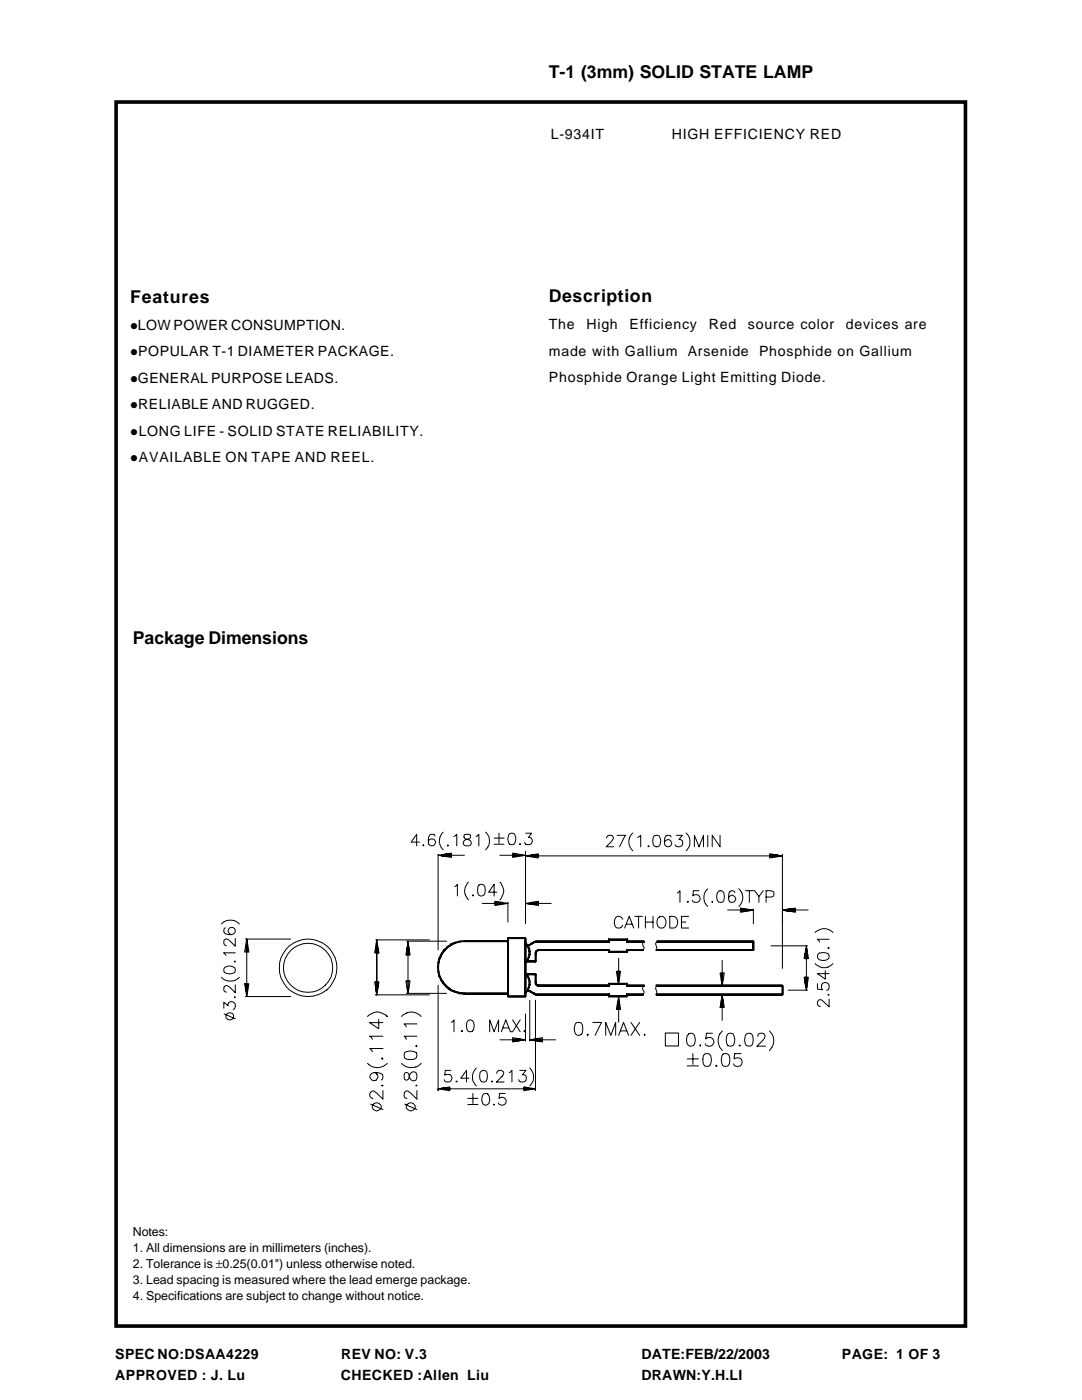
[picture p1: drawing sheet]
<svg xmlns="http://www.w3.org/2000/svg" width="216mm" height="279mm" viewBox="0 0 216 279" stroke-linecap="round" stroke-linejoin="round" font-family="sans-serif">
<path d="M23.2 20.4h169.4v244.2h-169.4z" fill="none" stroke="#000" stroke-width=".72" stroke-linecap="butt"/>
<path d="M35.5 154.5h149.7v76.6h-149.7z" fill="#fff" stroke="#fff" stroke-width=".2"/>
<g fill="none" stroke="#000" stroke-width=".2">
<path d="M83.7 168.1h-1.7l1.1-1.6v2.3M84.5 168.6l.1 .1-.1 .1zM86.8 166.8a.71 .71 0 0 0-1-.2l-.2 .4-.1 1.1M87.5 170.7l2.6-.4v.8l-2.6-.4-.1-.2v19.1M88.4 166.1a2.39 2.39 0 0 0 0 3.5M89.2 168.7h.3l-.1 .1zM90.1 170.4l-2 .2M90.6 167l.5-.5v2.3M90.7 176.9l.6-.4v2.3M92.7 170.7l-2.6 .1v-.2h-2v.2h2v.1l-2-.1M92.7 166.6a.59 .59 0 0 0 .2 .8 .85 .85 0 0 1 .9 .3 .85 .85 0 0 1 .1 .9 .84 .84 0 0 1-.9 .2 .84 .84 0 0 1-.5-.7 1.09 1.09 0 0 1 1.1-.7 .56 .56 0 0 0 .2-.8zM93.5 176.1a2.38 2.38 0 0 0 0 3.5"/>
<path d="M94.4 178.6l.1 .1-.1 .1zM95 167l.5-.5v2.3M95.6 176.6a.77 .77 0 0 1 1.1 .3 2.03 2.03 0 0 1-.2 1.8 .72 .72 0 0 1-1.1-.3 2.14 2.14 0 0 1 .2-1.8zM96.9 166.1a2.39 2.39 0 0 1 0 3.5M98.6 168.5h2M98.6 167.3h2M99.1 178.1h-1.6l1.1-1.6v2.3M99.6 166.3v2M99.7 176.1a2.38 2.38 0 0 1 0 3.5M99.7 170.7h2.6M101.7 166.4a.8 .8 0 0 1 1.1 .3 1.85 1.85 0 0 1-.2 1.8 .8 .8 0 0 1-1.1-.4 1.85 1.85 0 0 1 .2-1.7zM103.1 170.4h-.8v.2h2"/>
<path d="M103.8 168.4v.2l-.1-.1zM104.4 170.8h-2.1v.1h1M104.9 169.9v14.1v-3.9v.2l1 .2h1.5v-.2h2.6M104.9 170.7l-2.6-.4v.8l2.6-.4v-.2v13.9M104.9 166.3h1.2l-.6 .8a.74 .74 0 0 1 .7 .9 .74 .74 0 0 1-1 .6l-.3-.1-.3-.4M105.7 170.9h1.7v-.1h46.2v.1h1.7M106.1 170.6h1.3v.2h-2.5l2.5 .4v-.8l-2.5 .4M121 167.2l.5-.5 .7 .1a.51 .51 0 0 1 .1 .8l-1.4 1.4h1.6M123.1 166.7h1.7l-1.2 2.3M126.3 166.2a2.34 2.34 0 0 0 0 3.6M127.3 167.1l.5-.4v2.3M129.3 168.9h.2l-.1 .1z"/>
<path d="M130.6 166.8a.83 .83 0 0 1 1.1 .3 1.78 1.78 0 0 1-.2 1.8 .79 .79 0 0 1-1.2-.3 2.21 2.21 0 0 1 .3-1.8zM133.9 167a.72 .72 0 0 0-1-.2l-.2 .3-.1 1.1M135 166.7h1.1l-.6 .9a.74 .74 0 0 1 .7 .8 .74 .74 0 0 1-.9 .6l-.5-.2-.1-.2M135.2 178.2l.5-.4v2.3M136.9 166.2a2.43 2.43 0 0 1 0 3.6M138.6 169v-2.3l.9 2.3 .9-2.3v2.3M139.5 177.8h-1.2v1a.82 .82 0 0 1 1.2 0 .82 .82 0 0 1-.2 1.2 .82 .82 0 0 1-1.2-.3M141.2 177.4a2.38 2.38 0 0 0 0 3.5M141.2 166.7v2.3M142.1 179.9v.2zM143.3 177.9a.67 .67 0 0 1 1.1 .3 2.21 2.21 0 0 1-.2 1.8 .8 .8 0 0 1-1.1-.3 1.78 1.78 0 0 1 .2-1.8zM143.7 166.7v2.3l-1.6-2.3v2.3"/>
<path d="M146.6 178.1v-.2a.67 .67 0 0 0-1.1 .3 1.91 1.91 0 0 0 .2 1.8 .73 .73 0 0 0 1-.3 .73 .73 0 0 0-.4-1 .73 .73 0 0 0-.9 .6M147.4 177.4a2.3 2.3 0 0 1 0 3.5M148.8 177.8h1.8l.8 1.1v1.2M149.5 177.8v2.3M152.3 177.8l-.9 1.1M152.9 179l1.3-.1a.63 .63 0 0 0 0-1l-.3-.1h-1v2.3M155.9 170.8h-2.3v-.2h1.3l1.2 .2-2.5-.4v.8l2.5-.4v-.2v22.7M44.2 195a2.43 2.43 0 0 0 3.6 0M44.2 184.4a2.43 2.43 0 0 1 3.6 0M44.7 193.2a1.63 1.63 0 0 1 2.2 0 .76 .76 0 0 1-.4 1 2 2 0 0 1-1.8-.1zM45 185.2a.75 .75 0 0 0-.3 .9 1.33 1.33 0 0 0 2.2-.3 .73 .73 0 0 0-.6-.7 .73 .73 0 0 0-.8 .7 .73 .73 0 0 0 .7 .7M46.9 198.9v.2z"/>
<path d="M46.9 191.8v.2zM46.9 196.6v1.5l-1.1-1.1-.5-.3-.4 .1-.2 .3v.7l.5 .2M46.9 187.3v1.5l-1.4-1.3a.51 .51 0 0 0-.5-.1 .51 .51 0 0 0-.3 .4v.7l.5 .2M46.9 190.2h-2.2l.4 .5M48.8 196.3l.4 2.6 .5-2.6h-.9h.3v1.5l.3 .1v-1.6h-.2v2.6h-.1h8.9M49.2 187.4l.5 2.6h-.9l.4-2.6h-.1h8.9M49.4 188.4v1.6h-.2v-2.6l.2 1-.3 .2v1.4h.1v6.3M74.9 189.1v1.1h.2v-2.1l.2 .1v2M75 187.6h10.7M75.2 198.5l.4-2.5h-.8l.4 2.5h-.2h10.7M75.2 196.3v-6.5v6.5M75.3 198l.1-2h-.3h.2v2h-.2v-2h-.2l.2 2"/>
<path d="M75.4 189.3v.9h-.1h.3l-.4-2.6-.4 2.6h.8M81.2 197.2v-1.5h.4v1.6M81.6 189.1v1.5h-.2v7.7l.4-2.6h-.8l.4 2.6-.2-.1h7.9M87.3 193.1h.2l.1 .8-.2 .1zM87.4 196.6v21v-.3l2.3 .4v-.8l-2.3 .4 1.5-.2h.8v.2h-2M87.5 193.9v.6l.2-.2-.1 .6 .2-.1-.2-.9-.2 .1 .2 .9 .4 .8 .2-.1-.4-.8-.2 .1h.3v.6l.2-.2-.1 .4 .5 .8 .2-.2-.5-.7-.2 .1h.2l.2 .6 .8 .8 .2-.1-.7-.7-.2 .2 .1-.3M87.8 191.3l-.2-.1-.2 .9 .2 .1 .2-.9h-.1v.5l-.2-.2 .1 .6-.2-.1-.1 1h.2l.1-.9M88.5 189.6h.4l-.2 .1 .7-.6-.2-.1 .2 .1 .6-.5-.1-.2 .1 .2 .9-.3-.1-.3 .1 .3 .8-.3v-.2v.2l.9-.1v-.2a5.2 5.2 0 0 0-4.1 1.9l.2 .1-.2-.1-.5 .8 .2 .1 .5-.8h-.1l-.2 .5v-.4l-.2 .7-.2-.1-.4 .8 .2 .1 .4-.8-.1-.1-.2 .8v-.6M88.7 196.6h.3l.2 .2h-.3l.1 .2h.4l-.2 .1h.4l.3 .2h-.4l.2 .2h.3l-.6-.5-.2 .1 .7 .6 .1-.2-.1 .2h.6l.4 .2h-.6M88.7 189.4l.5-.1-.2 .1zM89.1 187.8h-7.9l.2 .2v2.6h-.2v-1.5h.4l-.2-1.1 .4 2.6h-.8l.4-2.6M89.4 188.9l.5-.2z"/>
<path d="M90.9 197.9l-.9-.4-.1 .2 .9 .3 .1-.1-.1 .1 .9 .1-.8-.2-.1 .1 .9 .3v-.2v.2l.9 .1v-.2l-.9-.1v.1h.9v.2h8.7h-8.7v-.2h8.7v.2v-.2h-8.7M92.6 187.8h-.9v.2h-.7l-.9 .3h.5M96.2 180.3h5.1l-2.5-.4v.8l2.5-.4M100.2 180.1h-1.4v.4h1.5M101.3 187.9v-.2h-8.7v.2h8.7h-8.7v-.2h8.7v-.6h3.6l-.2 .1v11.6h.2v-11.6h-.2v11.6h.2v-11.7h-3.6v.2h3.6l-3.6-.1v11.6h.2v-11.6h-.2v11.6M101.3 180.1v3.9M104.7 198l.5-.1-.2 .1zM104.9 198.8h-3.6v.1l3.6 .1h-3.6v-.2h3.6v.2M104.9 188.5v-.3l.2 .5 .2-.1-.1 .2-.5-.5 .2-.2 .4 .5v.4l.2-.1v.4l.2-.1-.3 .1-.2-.5 .1-.2 .4 .6 .1 .6h-.3h.3v.7h-.3l-.1-1.2 .3-.1v1.8h-.3l.1-.5h.3l-.2 .6-.2-.1 .1 .4-.2-.1v.3h-.1l.2-.6 .2 .1-.3 .6-.2-.1v.3l-.2 .3-.2-.2 .5-.4 .1 .1-.4 .5 .2-.6M104.9 194.2v.4l2-.1h-1.9v-.2v.2v-.2h1.9l-.1 2h.2v-.3h-.2v-1.6h.2v1.6h-.2v.3l.2 .3 .1-.2-.1-.1h-.2l.3 .1-.1 .2h.4l-.1 .2h.3v-.2h-.2l-.1 .2 .1-.2-.3-.2-.1 .2 .6 .2v-.2h-.2M105.7 199.6v8.1v-.2l2.5-.4v.8l-2.5-.4 1.2 .2h1.3v-.1h-2.2M105.8 196.5h-.3l-.1 .6h.2h-.2l-.2 .5 .1 .1-.1-.1-.5 .4 .2 .2a3.2 3.2 0 0 0 .9-2.3h-.3v.6h.3h-.1v.5l-.2 .1v.4h-.2l1.6 .9-.1 .2-1.6-.9 .1-.4v.4h.4l.3 .2h-.4l.8 .1 .3 .2h-.5l.3 .2h.4"/>
<path d="M106 180.1h1.4v.2h-2.5l2.5 .4v-.8l-2.5 .4M106.5 188h.3M106.8 199.6v18v-.3l-2.3-.4v.8l2.3-.4h-2.3v-.2h.9M106.9 194.3l-2-.1 .2 .6 .2-.1-.1 .1-.5-.4 .2-.2 .4 .5v.4l.2-.2v.4h.2h-.3l-.2-.5 .1-.1 .4 .6 .1 .6h-.3l-.1-.6h.3v1.2M106.9 188l-1.6 .9-.1-.2 1.6-.9 .1 .2-.3 .2-.8 .1h.4l-.3 .3-.7 .1h.5M107 189.7l-.2 .3 .2 .1 .1-.2-.1-.2v.6v-.2l-.2-.1v.3h.2h-.2v1.6h.2v-1.6l-.1 1.7v-.2h-1.9v.2h1.9l-1.9-.1v-.1h1.9M107.6 189.6h-.3l.1 .1-.3 .2-.1-.2 .3-.1 .1 .1-.1-.1 .3-.1v.2h-.2M121.4 196.3v.3l.2-.1h3.4l.2-.2h-3.8h3.8l-.2 .2v.2h.2h-.1v-.3h-3.5l-.2-.1 .2 .2v.3l-.2-.2h-13.8v.2h14h-14v-.2h13.8l.2 .2v-.3l-.2-.2 .2 .5v-.3M121.5 187.5l3.7-.1v.4l-.2 .2h3.5h-3.5l.2-.2h3.3v.2v-.2h-3.3l-.2 .2M121.6 189.9v-.4v.4M121.6 198.4v.3h3.5v.1h.1h-.2v-.4h3.3v.2v-.2h-3.3v.4h.2v-.2l-.2-.2 .2 .2h3.1h-3.1l-.1-.2v.4h.1v-.3h-.2l.1 .4v-.2l-3.5 .1-.2 .1 .2-.2-.2 .2h3.7h-3.7v-.3l.1 .3 .1-.2v-.3l-.2 .2 .2-.2h-14.8v.2h14.6h-14.6v-.2h14.8M123.4 198.9l.4 2.6h-.8l.4-2.6v2.6h.2v-1.5l-.4-.1v1.6h.2v2.5"/>
<path d="M123.4 191.3v2.5h-.2v1.6l.2 1 .4-2.6h-.8l.4 2.6v-2.6h.2v1.5M124.2 183.5a.84 .84 0 0 0-.9-.6 .84 .84 0 0 0-.7 .9 1 1 0 0 0 .2 1.1 1 1 0 0 0 1.1 .2l.3-.4M124.6 185.2l1-2.3 .8 2.3M125 184.4h1.1M125.1 188l-.1-.4 .2-.2-.2 .2h-3.4l-.2-.2 .2 .2v.4l-.2-.2 .2 .2h-14.8v-.2h14.6v-.4h3.8v.4l-.2 .2v-.4h-3.4v.4l-.1-.2v-.3l.1 .1-.1 .2h-14.7v.2h14.8M125.1 196.6h3.4v.2v-.2h-3.4v.2h3.4h-3.4l.1-.1v-.4v.4M125.2 190h-.1v-.4h.1v.4h-.2v-.5l.2 .2v.3h-.2v-.5l.2 .2h3.1h-3.1l-.2-.2h3.3v.2v-.2h-3.3l.1 .5h.1v-.4v.4l-.1-.1h-3.5l-.2 .2h3.7h-3.7l.2-.2-.1 .1-.1-.3 .2-.2h-14v.2h13.8h-13.8v-.2h14l-.2 .2v.4l.2-.2h3.5v.2M125.2 198.5v.3v-.2M126.7 182.9h1.5M127.4 182.9v2.3M128.5 196.7a.77 .77 0 0 0 0 1.3l-.2 .5M128.5 187.9a.77 .77 0 0 0 0 1.2l-.2 .5"/>
<path d="M128.8 184h1.5M128.8 182.9v2.3M130.3 182.9v2.3M130.9 189.5v.2h19.4h-19.4v-.2h19.4v.2v-.2zM131.1 196.7a.86 .86 0 0 0 0 1.3l-.2 .5M131.1 187.9a.81 .81 0 0 0 0 1.2l-.2 .5M131.1 187.8h19.2l.1 1.8h-.2v-1.7h.3v1.7h-.3v-1.7l.1-.1h-19.2v.2h19.2h-19.2zM131.3 183.2l.4-.3a1.22 1.22 0 0 1 1.2 1 1.22 1.22 0 0 1-.7 1.3 1.19 1.19 0 0 1-1.1-.7 1.19 1.19 0 0 1 .2-1.3zM133.6 182.9h.9a1.25 1.25 0 0 1 .7 1.1 1.25 1.25 0 0 1-.7 1.2h-.9zM136 184h.9M137.1 180l.1-.1 .2 .1zM137.4 182.9h-1.4v2.3h1.4"/>
<path d="M143.7 194.2h.8l-.4 2.5zM144.1 191.6v5.1l-.2-2.5h.4v1.5M144.1 198.5v2.5h-.2v-1.4l.4-.1v1.5h-.2v2.6M144.1 198.5l.4 2.5h-.8zM147.8 181.2v.9l2.5-.5-2.5-.4v.3h2l.1 .2h-2.1v.2h1M148.6 181.4h-.8v.2h-2.6M150.3 181.4v3M153.8 188.8h7.3M156.1 181.6l2.6 .5v-.9l-2.6 .4v2.8M156.1 196.6h-25.2v.2h25.2h-25.2v-.2h25.2l-.1 1.9v-1.8h.3v1.8l-25.4-.1v.2h25.2h-25.2v-.2h25.2v.2M157.3 197.6h3.8M158.7 181.4l-2 .1"/>
<path d="M160.4 195h.9l-.4 2.6zM160.6 190.3v1h.2v-2l.2 .1-.2 5.6h.2v2l-.2 .1v-2.1h-.2v1.1l.2 1M161.2 190.5v.8h-.2h.3l-.4-2.5-.5 2.5h.9M161.2 195l-.2 2M161.2 181.6h-2.5v.1v-.2h-2l-.1 .2h2.1v.2l-2.1-.2M162.6 186.1a2.44 2.44 0 0 1 3.6 0M162.6 192.3a2.35 2.35 0 0 0 3.6 0M163.1 196.3v1.1l1 .1a.82 .82 0 0 1 0-1.2 .82 .82 0 0 1 1.2 .2 .82 .82 0 0 1-.3 1.2M163.2 190.4a2 2 0 0 1 2.2 0 .81 .81 0 0 1-.4 1.2 1.45 1.45 0 0 1-1.9-.6zM164.7 193.7v1.7l-1.6-1.1h2.3M165.2 189.2h.2v.2zM165.2 198.5l.2-.1v.1z"/>
<path d="M165.4 187.5h-2.3l.4 .5M165.4 199.4v1.6l-1.1-1.1a.72 .72 0 0 0-1-.3 .81 .81 0 0 0 0 1.1l.4 .1M44.7 201.2v-1.2l.8 .7a.75 .75 0 0 1 .9-.8 .75 .75 0 0 1 .5 1l-.1 .4-.3 .2M44.7 202.4l2.2 .9M45.2 202.4a.76 .76 0 0 1 1.1-.2 .76 .76 0 0 1 0 1.2 .78 .78 0 0 1-.9 0 .78 .78 0 0 1-.2-1zM73.3 212.2a2.69 2.69 0 0 0 4 0M74.7 214l.6 .4-.2-.2M75.3 214.4a.8 .8 0 0 1-.2 1.2 .8 .8 0 0 1-1.1-.3 .8 .8 0 0 1 .2-1.1 2.11 2.11 0 0 1 2.1 .2 .82 .82 0 0 1-.2 1.2M75.6 203.5v1.8l-1.8-1.2h2.6M76.1 211.2l.2-.1 .1 .1-.1 .2zM76.1 216.7l.2-.2 .1 .2zM76.4 209.3h-2.6l.5 .6"/>
<path d="M76.4 206.8h-2.6l.4 .3 .1 .3M76.4 217.6v1.8l-1.3-1.3-.6-.4h-.2a.87 .87 0 0 0-.3 1.3l.4 .2M77 202.6l.3 .3a2.6 2.6 0 0 0-4 0M80.1 202.9a2.55 2.55 0 0 1 3.9 0M80.1 212.2a2.64 2.64 0 0 0 3.9 0M80.7 210.1a2.13 2.13 0 0 1 2.4 0 .87 .87 0 0 1-.4 1.3 2.4 2.4 0 0 1-2-.3zM80.7 214.2a1.09 1.09 0 0 0 .3 1.4h.2a1.46 1.46 0 0 0 .6-1.3 .7 .7 0 0 1 .8-.4 .7 .7 0 0 1 .6 .6 .91 .91 0 0 1-.5 1.2 1.33 1.33 0 0 1-1.2-1.5l-.3-.2zM83.1 208.6l.1 .1-.1 .2zM83.1 216.5l.1 .2h-.1zM83.2 204.3h-2.6l.5 .6M83.2 206.8h-2.6l.5 .6M83.2 217.6v1.8l-1.6-1.5a.53 .53 0 0 0-.6-.2 .53 .53 0 0 0-.4 .5v.5a.49 .49 0 0 0 .6 .5"/>
<path d="M88.2 217.4h1.5v-.1h14.8v.1h1.6M90 213.6h-1.1l-.2 1a.84 .84 0 0 1 1.2 0 .84 .84 0 0 1 0 1.2 .84 .84 0 0 1-1.2-.1l-.1-.2M90 204l.6-.5v2.4M91.1 215.7l.1 .2h-.1zM92.2 205.7l.1 .1-.1 .1-.2-.1zM93.3 219.2h2.1M93.4 203.7a.68 .68 0 0 1 1.1 .3 1.85 1.85 0 0 1-.2 1.8 .72 .72 0 0 1-1.1-.4 2.14 2.14 0 0 1 .2-1.7zM93.6 215.2h-1.7l1.2-1.6v2.3M94.4 218.2v2M95 213.1a2.44 2.44 0 0 0 0 3.6M96.1 213.7a.74 .74 0 0 1 1.1 .3 2.29 2.29 0 0 1-.3 1.9 .82 .82 0 0 1-1.1-.4 1.92 1.92 0 0 1 .3-1.8zM96.5 218.3a.77 .77 0 0 1 1.1 .4 1.43 1.43 0 0 1-.6 1.9h-.2a1.23 1.23 0 0 1-.5-1.9z"/>
<path d="M97.7 205.9v-2.4l.9 2.4 .9-2.4v2.4M98.2 215.7l.1 .2h-.1h-.2zM99.1 214.2l.3-.5a.83 .83 0 0 1 1 .1 .78 .78 0 0 1-.2 1l-1.1 1.1h1.5M100.4 205.1h1.1M100.8 218.2h-1.1l-.1 1a.83 .83 0 0 1 1.2 0 .83 .83 0 0 1-.2 1.3 .83 .83 0 0 1-1.2-.4M101.6 214l.6-.4v2.3M102.3 203.5l1.5 2.4M103.7 213.6h1.2l-.6 .9a.75 .75 0 0 1 .7 .9 .75 .75 0 0 1-1 .5h-.3l-.2-.4M103.8 203.5l-1.5 2.4h-.4l-1-2.4-.9 2.4M104 207.4l-4.3 .1M104.6 205.8l.1-.1 .1 .1-.1 .1zM104.6 207.6h-2.3v.1h1.2"/>
<path d="M104.9 202.4v5.3v-.2l-2.6 .4v-.8l2.6 .4M105.7 213.1a2.44 2.44 0 0 1 0 3.6M106.6 207.4h1.6v.2l2.6-.1M114.9 204.1a.93 .93 0 0 1 1.3 .5 2.33 2.33 0 0 1-.2 1.9 .77 .77 0 0 1-1.3-.4 2.29 2.29 0 0 1 .2-2zM117.1 206.5h.3l-.1 .1zM118.3 204h1.7l-1.3 2.6M120.9 206.6v-2.6l1 2.6 1-2.6v2.6M123.4 206.6l1-2.6 1 2.6M123.8 205.7h1.3M125.9 204l1.7 2.6M127.6 204l-1.7 2.6M128.6 206.4l.1 .1-.1 .1z"/>
<path d="M132.8 206.2h2.6v2.5h-2.6zM137.1 211.3h2.3M137.1 212.7h2.3M137.4 206.3a.78 .78 0 0 1 1.2 .4 2.04 2.04 0 0 1-.3 2 .85 .85 0 0 1-1.2-.4 2.01 2.01 0 0 1 .3-2zM138.3 210.3v2.1M139.7 208.5v.3l-.1-.1zM140.6 210.4a.9 .9 0 0 1 1.2 .3 2.14 2.14 0 0 1-.2 2 .89 .89 0 0 1-1.3-.4 2.4 2.4 0 0 1 .3-1.9zM142.2 206.2h-1.2l-.2 1.1a.93 .93 0 0 1 1.4 0 .93 .93 0 0 1-.1 1.4 .93 .93 0 0 1-1.4-.4M142.9 212.6l.2 .1h-.3zM144.1 205.7a2.68 2.68 0 0 0 0 4M144.3 210.4a.96 .96 0 0 1 1.2 .3 2.33 2.33 0 0 1-.3 2 .84 .84 0 0 1-1.1-.4 2.19 2.19 0 0 1 .2-1.9zM145.2 206.3a.82 .82 0 0 1 1.3 .4 2.19 2.19 0 0 1-.2 2 .84 .84 0 0 1-1.3-.4 2.29 2.29 0 0 1 .2-2z"/>
<path d="M147.5 208.7l.1-.2 .1 .2-.1 .1zM147.9 210.3h-1.3l-.1 1a.93 .93 0 0 1 1.3 0 .93 .93 0 0 1 0 1.3 .93 .93 0 0 1-1.3 0l-.1-.3M148.9 206.3a.87 .87 0 0 1 1.3 .4 2.4 2.4 0 0 1-.3 2 .85 .85 0 0 1-1.2-.4 2.29 2.29 0 0 1 .2-2zM151.2 206.8l.1-.4a.9 .9 0 0 1 1.2 0 .83 .83 0 0 1-.2 1.2l-1.3 1.2h1.8M153.5 205.7a2.68 2.68 0 0 1 0 4M74 220.3l2.4 1.1M80.7 220.3l2.5 1.1M81.2 220.5a.89 .89 0 0 1 1.3-.3 .89 .89 0 0 1 0 1.4 .89 .89 0 0 1-1.3-.3l-.1-.2zM93.3 220.4h2.1M98.5 220.4h.2l-.1 .2z"/>
<circle cx="86.2" cy="168.1" r=".71"/>
<circle cx="133.3" cy="168.3" r=".73"/>
<circle cx="61.4" cy="193.2" r="4.9"/>
<circle cx="61.5" cy="193.2" r="5.7"/>
<circle cx="75.2" cy="220.9" r=".86"/>
</g>
<g font-size="3.5">
<text x="109.5" y="15.6">T-1 (3mm) SOLID STATE LAMP</text>
<text x="26" y="60.5">Features</text>
<text x="109.5" y="60.4">Description</text>
<text x="26.5" y="128.6">Package Dimensions</text>
</g>
<g font-size="2.8">
<text x="109.9" y="27.8">L-934IT</text>
<text x="134" y="27.8">HIGH EFFICIENCY RED</text>
<text x="27.5" y="65.8">LOW POWER CONSUMPTION.</text>
<text x="109.5" y="65.7">The</text>
<text x="117" y="65.7">High</text>
<text x="125.6" y="65.7">Efficiency</text>
<text x="141.4" y="65.7">Red</text>
<text x="149.2" y="65.7">source color</text>
<text x="168.8" y="65.7">devices are</text>
<text x="27.6" y="71.1">POPULAR T-1 DIAMETER PACKAGE.</text>
<text x="109.5" y="71">made with Gallium</text>
<text x="137.2" y="71">Arsenide</text>
<text x="151.5" y="71">Phosphide on Gallium</text>
<text x="27.5" y="76.4">GENERAL PURPOSE LEADS.</text>
<text x="109.5" y="76.2">Phosphide Orange Light Emitting Diode.</text>
<text x="27.6" y="81.7">RELIABLE AND RUGGED.</text>
<text x="27.7" y="87">LONG LIFE - SOLID STATE RELIABILITY.</text>
<text x="27.7" y="92.2">AVAILABLE ON TAPE AND REEL.</text>
<text x="23" y="271.1">SPEC NO:DSAA4229</text>
<text x="23" y="275.4">APPROVED : J. Lu</text>
<text x="68" y="275.4">CHECKED :Allen Liu</text>
<text x="68.1" y="271.1">REV NO: V.3</text>
<text x="128" y="271.1">DATE:FEB/22/2003</text>
<text x="128" y="275.4">DRAWN:Y.H.LI</text>
<text x="168" y="271.1">PAGE: 1 OF 3</text>
</g>
<g font-size="2.5">
<text x="26.5" y="246.8">Notes:</text>
<text x="26.5" y="249.9">1. All dimensions are in millimeters (inches).</text>
<text x="26.5" y="253.1">2. Tolerance is ±0.25(0.01&quot;) unless otherwise noted.</text>
<text x="26.5" y="256.3">3. Lead spacing is measured where the lead emerge package.</text>
<text x="26.5" y="259.5">4. Specifications are subject to change without notice.</text>
</g>
<g font-size="2.1">
<text x="26" y="65.8">!</text>
<text x="26" y="71.1">!</text>
<text x="26" y="76.4">!</text>
<text x="26" y="81.7">!</text>
<text x="26" y="87">!</text>
<text x="26" y="92.2">!</text>
</g>
</svg>
